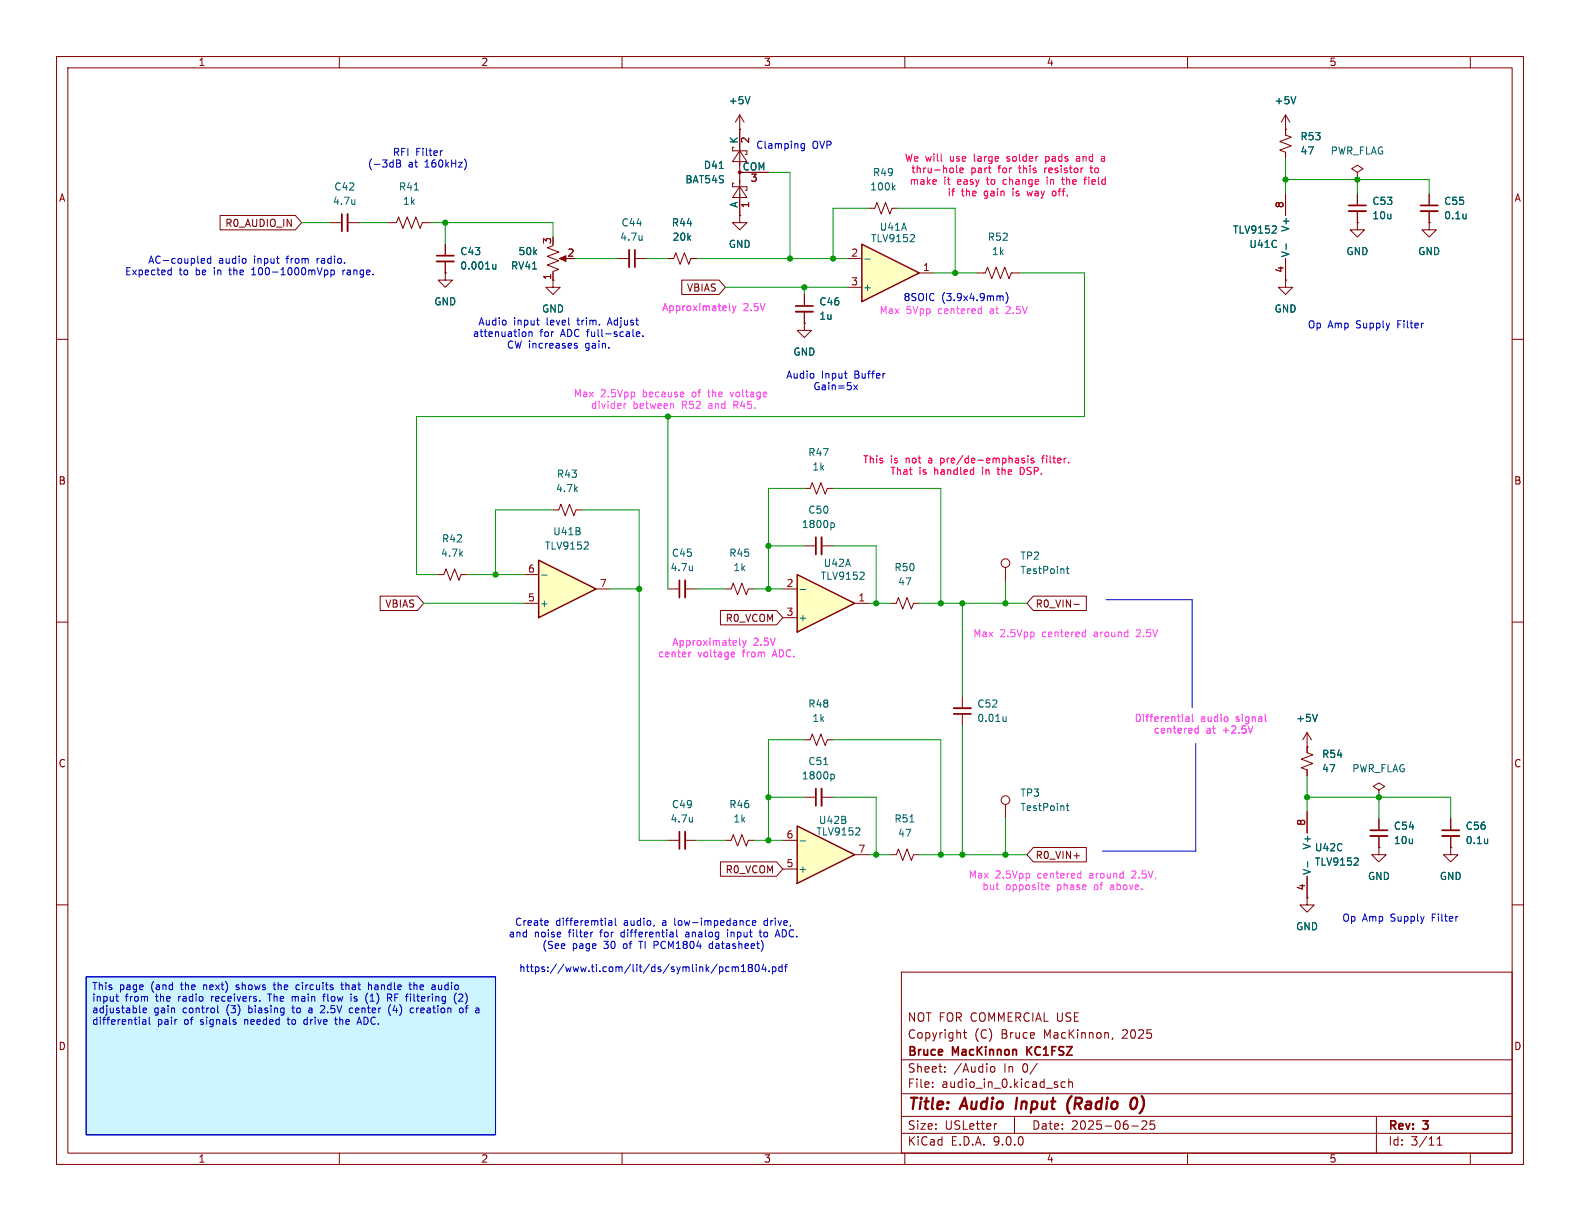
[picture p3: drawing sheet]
<svg xmlns="http://www.w3.org/2000/svg" width="279mm" height="216mm" viewBox="0 0 279 216" stroke-linecap="round" stroke-linejoin="round" font-family="sans-serif">
<g fill="none" stroke="#840000" stroke-width=".18">
<path d="M10 10h259.4v195.9h-259.4zM12 12h255.4v191.9h-255.4zM60 10v2M110 10v2M160 10v2M210 10v2M260 10v2M10 60h2M267.4 60h2M10 110h2M267.4 110h2M10 160h2"/>
<path d="M159.4 171.9h108v32h-108zM267.4 160h2M159.4 197.4h108M159.4 193.4h108M159.4 187.4h108M164.9 192.1v.2M164.9 191.4v.1M167.1 189.4v.2M167.1 188.7v.1M170.4 182.6h.5M170.6 182.1v1.3l.3 .2M175.1 188.9l.3-.3 .4 .1 .1 .2v.4l-.1 .2-.4 .1-.3-.3"/>
<path d="M176.3 198.7l-.3 .1M179.4 197.4v3M188.4 191.4l-.5-.1-.3 .3v.4l.2 .2h.6M189 191.4l.2-.1 .4 .1v.9M189 190.8v1.5M196.8 183.5l-.2 .3M200.1 199.1h1.2M202.7 198.3v.5l-.8 .9h.9M203.4 198.2v.7l.2-.1h.5l.1 .6-.3 .3-.5-.2M243.4 197.4v6.5M60 203.9v2M110 203.9v2"/>
<path d="M159.4 200.4h108M160 203.9v2M210 203.9v2M254.1 202.5h.9M254.1 201.4l.5-.4v1.5M260 203.9v2"/>
</g>
<path d="M179.9 194.1l-.3 2M189.5 193.8a2.35 2.35 0 0 0-.4 3.1M199.9 194.9a.77 .77 0 0 1 .8-.8 1.25 1.25 0 0 1-.2 2l-.5-.2M201.8 196.5l-.3 .4" fill="none" stroke="#840000" stroke-width=".4"/>
<path d="M181.6 185.1v1.5M182.5 185.1l-.9 .8" fill="none" stroke="#840000" stroke-width=".3"/>
<path d="M15.2 172.7h72.4v28h-72.4z" fill="#cdf5ff"/>
<g fill="none" stroke="#840000" stroke-width=".18">
<path d="M129.8 32.4h-.3v.6h2.6v.7h-.3M129.8 26h-.3v.7h2.6v.6h-.3M130.8 33l1.3 1.9h-2.6zM130.8 26.7l1.3 1.9h-2.6zM130.8 22.9v15.2M130.8 30.5h5.1M153.7 36.8h1l.4-1 .7 2 .8-2 .8 2 .3-1h1M227.3 20.3v3.6l1 .4-2 .7 2 .8-2 .7 1 .4v1M227.3 22.9h.1M227.3 20.3l-.7 1.3M227.3 20.3l.8 1.3M142.2 52.1v2"/>
<path d="M142.2 55.1v2.1M142.2 96.5h2.1M145.3 96.5h2M118.1 104.1h2M121.2 104.1h2M128.3 104.1h1l.4-1 .7 2.1 .8-2.1 .8 2.1 .3-1.1h1M157.5 106.7h1l.4-1 .7 2 .8-2 .8 2 .3-1h1.1M170.2 123.2v2M170.2 126.2v2.1M243.8 139.7l1.1-.6-1.1-.7-1 .7 1 .6v1.3M231.1 158.8v1.2h1.3l-1.3 1.3-1.2-1.3h1.2M231.1 158.8h.1"/>
<path d="M243.8 141h.1M256.5 149.9v1.2h1.3l-1.3 1.3-1.2-1.3h1.2M256.5 149.9h.1"/>
</g>
<path d="M229.1 17.1l-.4 1.3M127.2 29.8h.7M157.9 33.1l.4 .5M158.3 32.8l-.5 .4M147.1 92.4l.3 .1 .1 .2v.5l-.4 .1M122.4 100.1v.8M122.4 100.8h.1M177.9 126.7v.9M177.9 127.5l-.4 .1" fill="none" stroke="#006464" stroke-width=".18"/>
<path d="M140.7 54.1h3.1M144.3 95v3M120.1 102.6v3.1M168.7 126.2h3" fill="none" stroke="#840000" stroke-width=".3"/>
<path d="M140.7 55.1h3.1M145.3 95v3M121.2 102.6v3.1M168.7 125.2h3" fill="none" stroke="#840000" stroke-width=".33"/>
<circle cx="130.8" cy="30.5" r=".25" fill="#840000" stroke="#840000" stroke-width=".18"/>
<path d="M141 146.1l10.1 5-10.1 5.1z" fill="#ffffc2"/>
<path d="M141 146.1l10.1 5-10.1 5.1z" fill="none" stroke="#840000" stroke-width=".25"/>
<g fill="none" stroke="#840000" stroke-width=".18">
<path d="M142.2 57.2v1.2h1.3l-1.3 1.3-1.2-1.3h1.2M142.2 57.2h.1M172.7 48.3h1.5l.4-1.1 .8 2.1 .7-2.1 .8 2.1 .8-2.1 .7 2.1 .4-1h1.5M142.2 86.4h1.1l.3-1.1 .8 2.1 .8-2.1 .7 2.1 .4-1h1M177.8 100.3v2.6M138.4 153.7h2.6M138.4 148.6h2.6M151.1 151.1h2.6M243.8 144.8v2M243.8 147.8v2.1"/>
<circle cx="177.8" cy="99.6" r=".76"/>
</g>
<path d="M188.6 100.6h.4M188.7 100.1v1.1l.3 .2M141.5 148.7h1M151.9 146.4l.2 .2-.1 .3-.7 .7h.8" fill="none" stroke="#006464" stroke-width=".18"/>
<path d="M242.3 146.8h3.1" fill="none" stroke="#840000" stroke-width=".3"/>
<path d="M242.3 147.8h3.1" fill="none" stroke="#840000" stroke-width=".33"/>
<path d="M141 101.6l10.1 5.1-10.1 5.1z" fill="#ffffc2"/>
<path d="M141 101.6l10.1 5.1-10.1 5.1z" fill="none" stroke="#840000" stroke-width=".25"/>
<g fill="none" stroke="#840000" stroke-width=".18">
<path d="M130.8 22.9h.1M130.8 38.1v1.3h1.3l-1.3 1.2-1.3-1.2h1.3M130.8 38.1h.1M130.8 20.3l-.8 1.3M130.8 20.3l.8 1.3M130.8 20.3v2.6M240 39.4v1.2h1.3l-1.3 1.3-1.2-1.3h1.2M240 39.4h.1M118.1 45.7h1l.4-1 .8 2 .7-2 .8 2 .4-1h1M77.5 101.6h1l.4-1 .7 2 .8-2 .8 2 .3-1h1M138.4 109.2h2.6M138.4 104.1h2.6"/>
<path d="M151.1 106.7h2.6M142.2 130.8h1.1l.3-1 .8 2 .8-2 .7 2 .4-1h1M118.1 148.6h2M121.2 148.6h2M128.3 148.6h1l.4-1 .7 2 .8-2 .8 2 .3-1h1M142.2 141h2.1M145.3 141h2M157.5 151.1h1l.4-1 .7 2 .8-2 .8 2 .3-1h1.1M231.1 143.5v3.8M231.1 154.9v3.9M243.8 149.9v1.2h1.3l-1.3 1.3-1.2-1.3h1.2M243.8 149.9h.1"/>
<path d="M256.5 144.8v2M256.5 147.8v2.1"/>
</g>
<path d="M132.6 17.1l-.4 1.3M141.5 104.2h1M152.7 101.2l.1 .2v.3l-.8 .7h.8M145.7 135.2h.7M147.1 136.9l.3 .1 .1 .1v.5l-.4 .1M122.4 144.5v.9M122.4 145.2v.1M160.9 145.4h.7M231.2 152.4v.9M240.1 151.8l.1 .2-.1 .3-.7 .7h.8M263.1 148.3v.9M263.1 149.1h-.1" fill="none" stroke="#006464" stroke-width=".18"/>
<path d="M144.3 139.4v3.1M120.1 147.1v3M255 146.8h3.1" fill="none" stroke="#840000" stroke-width=".3"/>
<path d="M145.3 139.4v3.1M121.2 147.1v3M255 147.8h3.1" fill="none" stroke="#840000" stroke-width=".33"/>
<path d="M95.2 99.1l10.2 5-10.2 5.1z" fill="#ffffc2"/>
<path d="M95.2 99.1l10.2 5-10.2 5.1z" fill="none" stroke="#840000" stroke-width=".25"/>
<g fill="none" stroke="#840000" stroke-width=".18">
<path d="M92.7 106.7h2.5M92.7 101.6h2.5M105.4 104.1h2.5M177.8 142.2v2.6"/>
<circle cx="177.8" cy="141.5" r=".76"/>
</g>
<path d="M103.9 95.9l.1 .2v.3l-.7 .7h.7M95.8 101.7h.9M188.6 142.5h.4M188.7 142.1v1l.3 .2" fill="none" stroke="#006464" stroke-width=".18"/>
<path d="M152.4 43.2l10.2 5.1-10.2 5z" fill="#ffffc2"/>
<path d="M152.4 43.2l10.2 5.1-10.2 5z" fill="none" stroke="#840000" stroke-width=".25"/>
<g fill="none" stroke="#840000" stroke-width=".18">
<path d="M38.9 38.1h13.3l1.1 1.3-1.1 1.2h-13.3zM58.4 39.4h2.1M61.5 39.4h2M68.6 39.4h1.5l.4-1 .7 2 .8-2 .8 2 .7-2 .8 2 .4-1h1.5M130.8 38.1h.1M130.8 22.9h.1M130.8 22.9v3.8M130.8 34.3v3.8M130.8 30.5h5.1M227.3 22.9h.1M227.3 22.9v1M227.3 26.9v1"/>
<path d="M227.3 34.3v3.8M240 30.5l1-.7-1-.6-1 .6 1 .7v1.3M240 31.8h.1M240 39.4h.1M240 34.3v2M240 37.3v2.1M252.7 39.4v1.2h1.3l-1.3 1.3-1.2-1.3h1.2M252.7 39.4h.1M252.7 34.3v2M252.7 37.3v2.1M78.7 48.3v1.2h1.3l-1.3 1.3-1.2-1.3h1.2M78.7 48.3h.1"/>
<path d="M78.7 43.2v2M78.7 46.2v2.1M97.8 43.4l-1 .4 2 .8-2 .7 2 .8-2 .8 2 .7-1 .4v2.8h1.3l-1.3 1.3-1.3-1.3h1.3M99.3 45.7h1M109.2 45.7h2.1M112.3 45.7h2M118.1 45.7h1M120.6 49.5h6.6l1.1 1.3-1.1 1.3h-6.6zM122.2 45.7h1M142.2 57.2h.1M142.2 52.1v2M142.2 55.1v2.1"/>
<path d="M149.9 50.8h2.5M149.9 45.7h2.5M162.6 48.3h2.5M227.3 49.5v1.3h1.3l-1.3 1.3-1.2-1.3h1.2M227.3 49.5h.1M227.3 45.7v3.8M97.8 90.2h1l.4-1 .7 2 .8-2 .8 2 .4-1h1M67.2 105.4h6.6l1.1 1.3-1.1 1.3h-6.6zM127.4 107.9h9.9l1.1 1.3-1.1 1.3h-9.9zM182.7 105.4h9.4v2.6h-9.4l-1.1-1.3zM189.9 106.9h1M231.1 129.5v3.6l1.1 .4-2.1 .7 2.1 .8-2.1 .8 1 .3v1.1"/>
<path d="M231.1 132.1h.1M231.1 129.5l-.7 1.3M231.1 129.5l.8 1.3M127.4 152.4h9.9l1.1 1.3-1.1 1.2h-9.9zM182.7 149.9h9.4v2.5h-9.4l-1.1-1.3zM189.9 151.3h1M231.1 158.8h.1M231.1 143.5v3.8M231.1 154.9v3.9M243.8 149.9h.1M243.8 144.8v2M243.8 147.8v2.1"/>
<path d="M256.5 149.9h.1M256.5 144.8v2M256.5 147.8v2.1"/>
</g>
<g fill="none" stroke="#006464" stroke-width=".18">
<path d="M132.6 17.1l-.4 1.3M229.1 17.1l-.4 1.3M62.8 35.3v.8M62.8 36l-.1 .1M73.3 33.6h.7M127.2 29.8h.7M259.3 37.8v.9M259.3 38.6h-.1M87.7 46.7v.9M87.7 47.5l-.2 .1-.3-.1M113.5 41.6v.9M113.5 42.4h.1"/>
<path d="M152.9 45.8h1M161.6 41.5l.1 .2-.1 .3-.7 .7h.8M225.6 40l.1 .2-.1 .3-.7 .7h.8M227.4 43.1v1M233 126.3l-.5 1.3M231.2 152.4v.9M240.1 151.8l.1 .2-.1 .3-.7 .7h.8M263.1 148.3v.9M263.1 149.1h-.1"/>
</g>
<path d="M60.5 37.8v3.1M238.5 36.3h3.1M251.2 36.3h3.1M77.2 45.2h3.1M112.3 44.2v3" fill="none" stroke="#840000" stroke-width=".3"/>
<path d="M61.5 37.8v3.1M238.5 37.3h3.1M251.2 37.3h3.1M77.2 46.2h3.1M111.3 44.2v3" fill="none" stroke="#840000" stroke-width=".33"/>
<path d="M98.9 45.7l1.2-.5v1z" fill="#840000" stroke="#840000" stroke-width=".18"/>
<g fill="none" stroke="#0000c2" stroke-width=".18">
<path d="M70.1 28.3v1.2l.7-.1 .1-.3-.3-.2M70.1 28.9h.5M70.7 28.4l.1 .2-.2 .3M78.2 26.7h-.2M82.3 28.3l.2 .6-.2 .9M142.2 25.4v1l-.2 .3-.3-.1M142.2 25.5l-.3-.1-.3 .2 .2 .6h.4M29.8 48.5h.5M30.3 47.3v1.3M35.8 45.7l.3 .1 .1 .2-.6 .1M36.1 46.5l-.3 .1M37.3 45.8l-.4-.1-.2 .2 .1 .6h.5"/>
<path d="M37.3 45.3v1.3M44.5 48.6h.7M44.6 47.6l-.1 .1M57.7 47.7l.3 .3v.4l-.3 .2M58.5 47.8l.4-.1 .2 .3-.1 .5h-.5M58.5 47.7v1.3M60.6 47.7v.9M61 47.7l-.4 .3M92.9 58.7l.1 .6-.2 .2M93.5 58.7v.8M93.6 58.7l-.1 .1M94 58.7l.1 .8"/>
<path d="M94.9 56.6h.5M95.1 57.4l.3 .1M112 59.5h.1M112.6 58.7v.8h.5M113.1 58.7v.3l-.6 .1M113.7 59.4v.1M176.9 52.4h.4l.1 .8M177.9 51.7a1.46 1.46 0 0 1 0 1.9M101.6 61l.5 .3-.2 .3-.3-.1M102 60.8l-.3-.1-.1 .2M149.3 66h.5M149.7 66.9h.1"/>
<path d="M151 68.1l.6 .8M151.6 68.1l-.6 .8M195.6 106h15.2v19.1M211.5 131.4v19.1h-16.6M15.2 172.7h72.4v28h-72.4zM20.5 176.2h.4M20.6 175.8v1.1l.3 .1M24.8 179l.1 .1M25.3 178.7l.6-.2-.1-.2-.3-.1-.2 .2 .1 .6h.4M26.4 179.9v1l.2 .2M38.5 177.8v1.1l.2 .2M41.8 174.9l.1 .1"/>
<path d="M41.9 174.1l-.1 .2 .1 .3M45.9 176.9v.1M47.3 175.8h.7M48.3 174.1h.5M48.5 173.7v1.1l.3 .2M50.9 179.9l.1 1.2M51.6 178.2h.5M51.8 177.8l.1 1.2M52 176.2l-.3 .1M52.9 174.2l-.3-.1-.3 .3 .2 .5h.4M55 178.2l-.4 .1M55.1 178.6h-.3l-.2 .2v.2l.5 .1"/>
<path d="M56.8 177.9h.5M57.1 176.2h.4M57.2 176v1M57.4 178.4l-.8 .7h.8M59.4 179.9v1l.3 .2M60.3 174.1h.4M60.4 173.7v1.1l.3 .2M61.9 179h.5M61.9 178.3h.5M62.1 176.2v.8M62.6 177h.4M62.8 176.2l-.2 .2 .2 .2"/>
<path d="M65.2 174.3l.1-.2 .3 .1 .1 .8M65.5 177h.7M65.7 176l-.2 .1M68.8 176.4l.5 .6M69.1 177.6a1.46 1.46 0 0 0 0 2M69.3 176l-.2 .4h-.6M69.8 177.8l-.3 .9h.8M72.3 174.1h.5M72.5 173.7v1.1l.3 .2M73.1 179l-.3 .1M73.2 173.7v1.3M73.6 174.1l-.4 .2"/>
<path d="M77.6 174.1v.7l.1 .2M80.5 176a1.48 1.48 0 0 0 .2 1.5M81.3 178.4l.2-.2 .3 .2 .1 .4-.1 .2-.3 .1-.2-.1zM81.8 176v.3l-.7 .7h.7M82.5 178v1.1M96.8 162.8l.1 .3-.6 .1M96.9 163.6h-.1M104.8 164.8l-.2 .1M107.6 162.8h.5l.1 .8M108.2 163.1h-.4l-.2 .2 .2 .3h.4M108.8 162.4v1l.2 .2M118.9 164.8l.1 .2v.7"/>
<path d="M119 165.6l-.4 .1M119 165.1l-.4 .1M119.7 164.4v1.1l.1 .2M121.4 165.2l-.2 .2 .2 .3M125.5 166.9l-.1 .6 .1 .2h.4M128.7 164.8v.9M128.9 171h-.3l-.3 .2 .2 .5h.4M129.5 171.1l.3-.1 .2 .1M129.5 171v.8M130 171.1l.2-.1h.3l.1 .8M130 171.1v.7M131.1 171.8h.7"/>
<path d="M131.1 170.9l.4-.4v1.3M132.1 162.8h.5M132.1 163.6h.5M132.6 171.1l-.3-.3 .3-.3h.2l.2 .3-.2 .3M132.6 171.1l-.3 .2 .1 .4 .2 .1 .3-.1 .1-.1v-.3l-.2-.2M132.6 171.1h.2M133 163.2l.7-.1-.1-.3h-.4l-.2 .2 .1 .6h.5M133.7 170.7l.1-.2a.68 .68 0 0 1 .5 .7 .68 .68 0 0 1-.5 .6l-.1-.1-.2-.4zM134.2 164.8h.5M134.4 164.4v1.1l.3 .2M135 170.5l-.3 .9h.8M135.2 162.8l-.1 .2 .1 .6"/>
<path d="M135.3 171v.8M136 171.7v.1M136.6 171h.4l.2 .2-.1 .5h-.5M136.6 171v1.2M137.1 165.7l.4-1.3 .4 1.3M137.2 165.3h.6M138.3 171h-.4l-.2 .2 .1 .5h.5M138.3 170.5v1.3M138.7 171h.5M139.2 170.5l-.3 .2v1.1M25.2 180.3h.5l.1 .8M25.8 180.6h-.4l-.2 .2 .2 .3h.4"/>
<path d="M50.8 180.3h.4M54.2 180.3h-.4l-.1 .2 .1 .5 .4 .1M59.2 180.3h.5M63.1 181.1l.4-1.2 .4 1.2M63.2 180.8h.6"/>
</g>
<g fill="none" stroke="#009600" stroke-width=".18">
<path d="M53.3 39.4h5.1M63.5 39.4h5.1M76.2 39.4h21.6v2.5M78.7 39.4v3.8M135.9 30.5h3.8v15.2M153.7 36.8h-6.4v8.9M158.7 36.8h10.2v11.5M227.3 27.9v6.4M227.3 31.8h25.4v2.5M240 31.8v2.5M101.6 45.7h7.6M114.3 45.7h3.8"/>
<path d="M123.2 45.7h26.7M128.3 50.8h21.6M142.2 50.8v1.3M165.1 48.3h7.6M180.3 48.3h11.5v25.4h-118.1v27.9h3.8M118.1 73.7v30.4M97.8 90.2h-10.2v11.4M102.9 90.2h10.1v58.4h5.1M135.9 96.5h6.3M142.2 86.4h-6.3v17.7M147.3 96.5h7.6v10.2M147.3 86.4h19.1v20.3"/>
<path d="M74.9 106.7h17.8M82.5 101.6h10.2M107.9 104.1h5.1M123.2 104.1h5.1M133.3 104.1h5.1M153.7 106.7h3.8M162.6 106.7h19M170.2 106.7v16.5M177.8 102.9v3.8M142.2 130.8h-6.3v17.8M147.3 130.8h19.1v20.3M170.2 128.3v22.8"/>
<path d="M231.1 137.2v6.3M123.2 148.6h5.1M133.3 148.6h5.1M135.9 141h6.3M147.3 141h7.6v10.1M153.7 151.1h3.8M162.6 151.1h19M177.8 144.8v6.3M231.1 141h25.4v3.8M243.8 141v3.8"/>
</g>
<g fill="none" stroke="#fe45ff" stroke-width=".18">
<path d="M173.2 54.6l.4 .1M173.6 54.2v1.2M173.6 55.4h-.4M110.4 71.4v.8M110.5 71.4l-.1 .2M119.1 71.4v.8M129.1 69.3l.3 .9M191.6 111.8h.3M191.9 111.3v1.3M191.9 112.5l-.3 .1M185 157.2h.5M185 156.5h.3l.2 .3-.6 .1"/>
<path d="M190.8 154.4l.3 .1M191.1 154v1.3M191.1 155.2l-.3 .1"/>
</g>
<path d="M209.7 126.8h.5l.1 .8M210.3 127l-.5 .1-.2 .2 .2 .3 .5-.1M210.9 126.3v1.1l.1 .2M211.3 129.4l.2 .2h.4M211.9 128.4v1.2M211.9 128.8h-.4l-.2 .2M221.6 128.4l-.5 1.2M223.7 127.4l.2 .2" fill="none" stroke="#ff07fd" stroke-width=".18"/>
<path d="M121.8 115.3v.9M121.9 115.4l-.1 .2M129.9 116.1l-.4 .1M129.9 115.4v.2l-.6 .1M130.8 112.8v1.1l.2 .2M131.3 113.3l.3 .8M131.6 114.1l-.3 .4M131.9 113.3l-.3 .8" fill="none" stroke="#ff0cd7" stroke-width=".18"/>
<path d="M129 53.7v1.1l.2 .1M129.5 54.1l.3 .8M129.8 54.9l-.3 .5M130.1 54.1l-.3 .8" fill="none" stroke="#ff0ee5" stroke-width=".18"/>
<g fill="none" stroke="#ff0907" stroke-width=".18">
<path d="M166.5 28.4l.1 .1M168.5 29.8v.6M169.1 29.3v1.1l.2 .1M169.8 30.1l.6-.1-.1-.2-.4-.1-.1 .2v.6h.5M184.9 27.7v1.2M184.9 28.4l.2 .1M185.1 27.7h-.2M185.2 31.7v.9M186.2 33.9l-.1 .1 .1 .6M187.7 31.7h.5M187.9 31.3v1.1l.3 .2M190.7 27.7h-.3"/>
<path d="M190.8 28h-.3l-.2 .2 .1 .2 .4 .1M191.6 31.7h.5M192.1 31.3l-.3 .2v1.1M192.7 29.7h.5M192.9 29.3l.1 1.2M194.8 27.7h.5v.8M195.3 28h-.4l-.2 .2 .2 .3 .4-.1"/>
</g>
<path d="M172.2 82.6v1.3M172.2 83.8l-.1 .1M180.7 82.6h-.3v1.3h.3M181.2 81.1l-.3-.1-.2 .2v.2l.5 .1v.3h-.5M181.8 80.6v.1M181.8 81v.9M182.8 81.1l-.3-.1-.2 .2 .1 .2 .4 .1v.3h-.5M184.2 81h.5M184.4 80.6v1.3" fill="none" stroke="#ff0402" stroke-width=".18"/>
<g fill="#009600" stroke="#009600" stroke-width=".18">
<circle cx="154.9" cy="151.1" r=".46"/>
<circle cx="135.9" cy="148.6" r=".46"/>
<circle cx="135.9" cy="104.1" r=".46"/>
<circle cx="154.9" cy="106.7" r=".46"/>
<circle cx="113" cy="104.1" r=".46"/>
<circle cx="135.9" cy="141" r=".46"/>
<circle cx="177.8" cy="106.7" r=".46"/>
<circle cx="170.2" cy="106.7" r=".46"/>
<circle cx="166.4" cy="151.1" r=".46"/>
<circle cx="170.2" cy="151.1" r=".46"/>
<circle cx="177.8" cy="151.1" r=".46"/>
<circle cx="118.1" cy="73.7" r=".46"/>
<circle cx="135.9" cy="96.5" r=".46"/>
<circle cx="139.7" cy="45.7" r=".46"/>
<circle cx="142.2" cy="50.8" r=".46"/>
<circle cx="147.3" cy="45.7" r=".46"/>
<circle cx="168.9" cy="48.3" r=".46"/>
<circle cx="166.4" cy="106.7" r=".46"/>
<circle cx="240" cy="31.8" r=".46"/>
<circle cx="227.3" cy="31.8" r=".46"/>
<circle cx="78.7" cy="39.4" r=".46"/>
<circle cx="87.6" cy="101.6" r=".46"/>
<circle cx="231.1" cy="141" r=".46"/>
<circle cx="243.8" cy="141" r=".46"/>
</g>
<g font-size="2.8" fill="#840000">
<text x="160.4" y="196.8">Title:</text>
<text x="170.1" y="196.8">Audio</text>
<text x="180.5" y="196.8">Input</text>
<text x="190.3" y="196.8">(Radio</text>
<text x="202.4" y="196.8">0)</text>
</g>
<g font-size="2.1" fill="#840000">
<text x="160.4" y="183.9">Copyright</text>
<text x="160.4" y="180.9">NOT FOR COMMERCIAL USE</text>
<text x="172.3" y="183.9">(C)</text>
<text x="177.1" y="183.9">Bruce</text>
<text x="184.7" y="183.9">MacKinnon,</text>
<text x="198.7" y="183.9">2025</text>
<text x="160.4" y="189.9">Sheet:</text>
<text x="160.4" y="187.1">Bruce</text>
<text x="168.5" y="187.1">MacKinnon</text>
<text x="168.6" y="189.9">/Audio</text>
<text x="177.6" y="189.9">In</text>
<text x="180.9" y="189.9">0/</text>
<text x="182.2" y="187.1">KC1FSZ</text>
<text x="160.4" y="192.6">File:</text>
<text x="166.5" y="192.6">audio_in_0.kicad_sch</text>
<text x="160.4" y="202.8">KiCad</text>
<text x="160.4" y="200">Size:</text>
<text x="167.1" y="200">USLetter</text>
<text x="168.1" y="202.8">E.D.A.</text>
<text x="175.7" y="202.8">9.0.0</text>
<text x="182.4" y="200">Date:</text>
<text x="189.4" y="200">2025-06-25</text>
<text x="245.4" y="200.2">Rev:</text>
<text x="245.4" y="202.8">Id:</text>
<text x="249.5" y="202.8">3/11</text>
<text x="251.8" y="200.2">3</text>
</g>
<g font-size="1.8" fill="#840000">
<text x="35" y="11.9">1</text>
<text x="85" y="11.9">2</text>
<text x="135" y="11.9">3</text>
<text x="185" y="11.9">4</text>
<text x="235" y="11.9">5</text>
<text x="10.3" y="35.9">A</text>
<text x="267.7" y="35.9">A</text>
<text x="39.7" y="40.3">R0_AUDIO_IN</text>
<text x="121.4" y="51.8">VBIAS</text>
<text x="10.3" y="85.9">B</text>
<text x="267.7" y="85.9">B</text>
<text x="68" y="107.6">VBIAS</text>
<text x="183" y="107.6">R0_VIN-</text>
<text x="128.2" y="110.2">R0_VCOM</text>
<text x="10.3" y="135.9">C</text>
<text x="267.7" y="135.9">C</text>
<text x="128.2" y="154.6">R0_VCOM</text>
<text x="183" y="152.1">R0_VIN+</text>
<text x="10.3" y="185.9">D</text>
<text x="267.7" y="185.9">D</text>
<text x="35" y="205.8">1</text>
<text x="85" y="205.8">2</text>
<text x="135" y="205.8">3</text>
<text x="185" y="205.8">4</text>
<text x="235" y="205.8">5</text>
</g>
<g font-size="1.8" fill="#006464">
<text x="128.8" y="18.6">+5V</text>
<text x="225.3" y="18.6">+5V</text>
<text x="130.6" y="25.5" transform="rotate(-90 130.6 25.5)">K</text>
<text x="229.9" y="25">R53</text>
<text x="229.9" y="27.5">47</text>
<text x="235.2" y="27.5">PWR_FLAG</text>
<text x="59" y="33.9">C42</text>
<text x="70.4" y="33.9">R41</text>
<text x="121.1" y="32.6">BAT54S</text>
<text x="124.4" y="30.1">D41</text>
<text x="131.2" y="30.2">COM</text>
<text x="153.8" y="33.9">100k</text>
<text x="154.3" y="31.3">R49</text>
<text x="58.8" y="36.4">4.7u</text>
<text x="71.2" y="36.4">1k</text>
<text x="109.8" y="40.2">C44</text>
<text x="118.7" y="40.2">R44</text>
<text x="130.6" y="36.8" transform="rotate(-90 130.6 36.8)">A</text>
<text x="155.5" y="41">U41A</text>
<text x="217.9" y="41.5">TLV9152</text>
<text x="228.2" y="41.1" transform="rotate(-90 228.2 41.1)">V+</text>
<text x="242.6" y="36.4">C53</text>
<text x="242.6" y="39">10u</text>
<text x="255.3" y="36.4">C55</text>
<text x="255.3" y="39">0.1u</text>
<text x="81.3" y="45.3">C43</text>
<text x="81.3" y="47.9">0.001u</text>
<text x="90.3" y="47.9">RV41</text>
<text x="91.6" y="45.3">50k</text>
<text x="109.6" y="42.8">4.7u</text>
<text x="118.8" y="42.8">20k</text>
<text x="128.8" y="44">GND</text>
<text x="153.9" y="43">TLV9152</text>
<text x="174.6" y="42.8">R52</text>
<text x="175.3" y="45.3">1k</text>
<text x="220.8" y="44">U41C</text>
<text x="228.2" y="45.6" transform="rotate(-90 228.2 45.6)">V-</text>
<text x="238" y="45.3">GND</text>
<text x="250.7" y="45.3">GND</text>
<text x="152.5" y="51.7">+</text>
<text x="76.7" y="54.2">GND</text>
<text x="95.8" y="55.5">GND</text>
<text x="144.8" y="56.7">1u</text>
<text x="144.8" y="54.2">C46</text>
<text x="225.3" y="55.5">GND</text>
<text x="140.2" y="63.1">GND</text>
<text x="142.8" y="80.9">R47</text>
<text x="143.6" y="83.4">1k</text>
<text x="98.2" y="87.2">4.7k</text>
<text x="98.4" y="84.7">R43</text>
<text x="97.7" y="94.8">U41B</text>
<text x="141.7" y="93.6">1800p</text>
<text x="142.8" y="91">C50</text>
<text x="77.9" y="98.7">4.7k</text>
<text x="78.1" y="96.1">R42</text>
<text x="96.3" y="97.4">TLV9152</text>
<text x="118.5" y="101.2">4.7u</text>
<text x="118.7" y="98.7">C45</text>
<text x="128.9" y="98.7">R45</text>
<text x="129.6" y="101.2">1k</text>
<text x="145.6" y="100.4">U42A</text>
<text x="158.1" y="101.2">R50</text>
<text x="180.3" y="99.2">TP2</text>
<text x="180.3" y="101.7">TestPoint</text>
<text x="95.4" y="107.5">+</text>
<text x="145" y="102.7">TLV9152</text>
<text x="158.7" y="103.7">47</text>
<text x="141.1" y="110.1">+</text>
<text x="142.8" y="125.3">R48</text>
<text x="172.7" y="125.3">C52</text>
<text x="143.6" y="127.9">1k</text>
<text x="172.7" y="127.9">0.01u</text>
<text x="229.1" y="127.9">+5V</text>
<text x="142.8" y="135.5">C51</text>
<text x="233.7" y="134.2">R54</text>
<text x="233.7" y="136.8">47</text>
<text x="239" y="136.8">PWR_FLAG</text>
<text x="118.7" y="143.1">C49</text>
<text x="128.9" y="143.1">R46</text>
<text x="141.7" y="138">1800p</text>
<text x="180.3" y="141.1">TP3</text>
<text x="180.3" y="143.6">TestPoint</text>
<text x="118.5" y="145.6">4.7u</text>
<text x="129.6" y="145.6">1k</text>
<text x="144.3" y="147.9">TLV9152</text>
<text x="144.7" y="145.9">U42B</text>
<text x="158.1" y="145.6">R51</text>
<text x="158.7" y="148.2">47</text>
<text x="246.4" y="146.9">C54</text>
<text x="246.4" y="149.5">10u</text>
<text x="259.1" y="146.9">C56</text>
<text x="259.1" y="149.5">0.1u</text>
<text x="141.1" y="154.5">+</text>
<text x="232" y="154.8" transform="rotate(-90 232 154.8)">V-</text>
<text x="232" y="150.3" transform="rotate(-90 232 150.3)">V+</text>
<text x="232.4" y="150.7">U42C</text>
<text x="232.4" y="153.3">TLV9152</text>
<text x="241.8" y="155.8">GND</text>
<text x="254.5" y="155.8">GND</text>
<text x="229.1" y="164.7">GND</text>
</g>
<g font-size="1.8" fill="#0000c2">
<text x="65" y="29.8">(-3dB</text>
<text x="69.4" y="27.8">RFI</text>
<text x="72.2" y="29.8">at</text>
<text x="73.5" y="27.8">Filter</text>
<text x="75.2" y="29.8">160kHz)</text>
<text x="133.6" y="26.5">Clamping</text>
<text x="143.6" y="26.5">OVP</text>
<text x="26.1" y="46.8">AC-coupled</text>
<text x="38.6" y="46.8">audio</text>
<text x="45" y="46.8">input</text>
<text x="51" y="46.8">from</text>
<text x="56.5" y="46.8">radio.</text>
<text x="22" y="48.9">Expected</text>
<text x="31.7" y="48.9">to</text>
<text x="34.7" y="48.9">be</text>
<text x="38.1" y="48.9">in</text>
<text x="41" y="48.9">the</text>
<text x="45.2" y="48.9">100-1000mVpp</text>
<text x="61.5" y="48.9">range.</text>
<text x="159.7" y="53.4">8SOIC</text>
<text x="166.5" y="53.4">(3.9x4.9mm)</text>
<text x="83.5" y="59.8">attenuation</text>
<text x="84.5" y="57.8">Audio</text>
<text x="90.8" y="57.8">input</text>
<text x="95.5" y="59.8">for</text>
<text x="96.8" y="57.8">level</text>
<text x="99.3" y="59.8">ADC full-scale.</text>
<text x="102.4" y="57.8">trim.</text>
<text x="108" y="57.8">Adjust</text>
<text x="231.2" y="58.3">Op</text>
<text x="234.8" y="58.3">Amp</text>
<text x="239.9" y="58.3">Supply</text>
<text x="247.4" y="58.3">Filter</text>
<text x="89.5" y="61.8">CW increases</text>
<text x="103.6" y="61.8">gain.</text>
<text x="138.9" y="67.2">Audio</text>
<text x="143.7" y="69.2">Gain=5x</text>
<text x="145.2" y="67.2">Input</text>
<text x="151.2" y="67.2">Buffer</text>
<text x="89.9" y="166">and</text>
<text x="91" y="163.9">Create</text>
<text x="94.5" y="166">noise</text>
<text x="95.8" y="168">(See</text>
<text x="98.3" y="163.9">differemtial</text>
<text x="100.7" y="166">filter</text>
<text x="101.2" y="168">page</text>
<text x="106.4" y="166">for</text>
<text x="106.9" y="168">30</text>
<text x="110.3" y="166">differential</text>
<text x="110.4" y="163.9">audio,</text>
<text x="110.5" y="168">of</text>
<text x="113.5" y="168">TI PCM1804</text>
<text x="117.4" y="163.9">a</text>
<text x="119.7" y="163.9">low-impedance</text>
<text x="121.9" y="166">analog</text>
<text x="126.3" y="168">datasheet)</text>
<text x="129.5" y="166">input</text>
<text x="135.4" y="166">to</text>
<text x="135.8" y="163.9">drive,</text>
<text x="138.5" y="166">ADC.</text>
<text x="237.3" y="163.2">Op</text>
<text x="240.9" y="163.2">Amp</text>
<text x="246" y="163.2">Supply</text>
<text x="253.5" y="163.2">Filter</text>
<text x="91.7" y="172.1">https://www.ti.com/lit/ds/symlink/pcm1804.pdf</text>
<text x="16.2" y="175.4">This</text>
<text x="16.2" y="177.4">input</text>
<text x="16.2" y="179.5">adjustable</text>
<text x="21.1" y="175.4">page</text>
<text x="22.1" y="177.4">from</text>
<text x="26.8" y="175.4">(and</text>
<text x="27.2" y="179.5">gain</text>
<text x="27.7" y="177.4">the</text>
<text x="31.8" y="177.4">radio</text>
<text x="32.3" y="175.4">the</text>
<text x="32.4" y="179.5">control</text>
<text x="36.4" y="175.4">next)</text>
<text x="37.8" y="177.4">receivers.</text>
<text x="40.3" y="179.5">(3)</text>
<text x="42.4" y="175.4">shows</text>
<text x="44.4" y="179.5">biasing</text>
<text x="48.1" y="177.4">The</text>
<text x="49.3" y="175.4">the</text>
<text x="52.4" y="179.5">to</text>
<text x="52.5" y="177.4">main</text>
<text x="53.4" y="175.4">circuits</text>
<text x="55.5" y="179.5">a</text>
<text x="57.8" y="179.5">2.5V</text>
<text x="58.3" y="177.4">flow</text>
<text x="61.7" y="175.4">that</text>
<text x="63.1" y="179.5">center</text>
<text x="63.3" y="177.4">is</text>
<text x="66.1" y="177.4">(1)</text>
<text x="66.6" y="175.4">handle</text>
<text x="70.2" y="179.5">(4)</text>
<text x="70.2" y="177.4">RF filtering</text>
<text x="74.1" y="175.4">the</text>
<text x="74.2" y="179.5">creation</text>
<text x="78.2" y="175.4">audio</text>
<text x="82.4" y="177.4">(2)</text>
<text x="83.1" y="179.5">of</text>
<text x="16.2" y="181.5">differential</text>
<text x="27.8" y="181.5">pair</text>
<text x="32.7" y="181.5">of</text>
<text x="35.7" y="181.5">signals</text>
<text x="43.7" y="181.5">needed</text>
<text x="51.6" y="181.5">to</text>
<text x="54.6" y="181.5">drive</text>
<text x="60.4" y="181.5">the</text>
<text x="64.5" y="181.5">ADC.</text>
</g>
<g font-size="1.8" fill="#a90000">
<text x="132.8" y="25.5" transform="rotate(-90 132.8 25.5)">2</text>
<text x="132.6" y="32.5">3</text>
<text x="132.8" y="36.9" transform="rotate(-90 132.8 36.9)">1</text>
<text x="227.1" y="36.9" transform="rotate(-90 227.1 36.9)">8</text>
<text x="97.5" y="43.3" transform="rotate(-90 97.5 43.3)">3</text>
<text x="100.3" y="45.5">2</text>
<text x="150.4" y="45.5">2</text>
<text x="97.5" y="49.6" transform="rotate(-90 97.5 49.6)">1</text>
<text x="150.4" y="50.5">3</text>
<text x="163.1" y="48">1</text>
<text x="227.1" y="48.3" transform="rotate(-90 227.1 48.3)">4</text>
<text x="93.3" y="101.3">6</text>
<text x="93.3" y="106.4">5</text>
<text x="106" y="103.9">7</text>
<text x="139" y="103.9">2</text>
<text x="151.7" y="106.4">1</text>
<text x="139" y="109">3</text>
<text x="139" y="148.3">6</text>
<text x="230.9" y="146.1" transform="rotate(-90 230.9 146.1)">8</text>
<text x="139" y="153.4">5</text>
<text x="151.7" y="150.9">7</text>
<text x="230.9" y="157.6" transform="rotate(-90 230.9 157.6)">4</text>
</g>
<g font-size="1.8" fill="#ff0907">
<text x="159.9" y="28.8">We will</text>
<text x="168.1" y="28.8">use</text>
<text x="172.5" y="28.8">large</text>
<text x="178.5" y="28.8">solder</text>
<text x="185.5" y="28.8">pads</text>
<text x="191.2" y="28.8">and</text>
<text x="160.8" y="32.9">make</text>
<text x="161.1" y="30.8">thru-hole</text>
<text x="166.9" y="32.9">it</text>
<text x="167.5" y="34.9">if</text>
<text x="169.4" y="32.9">easy</text>
<text x="170" y="34.9">the</text>
<text x="171.7" y="30.8">part</text>
<text x="174.1" y="34.9">gain</text>
<text x="174.8" y="32.9">to</text>
<text x="176.6" y="30.8">for</text>
<text x="177.8" y="32.9">change</text>
<text x="179.3" y="34.9">is</text>
<text x="180.5" y="30.8">this</text>
<text x="182.1" y="34.9">way</text>
<text x="185.2" y="30.8">resistor</text>
<text x="185.8" y="32.9">in</text>
<text x="186.8" y="34.9">off.</text>
<text x="188.7" y="32.9">the</text>
<text x="192.8" y="32.9">field</text>
<text x="193.5" y="30.8">to</text>
</g>
<g font-size="1.8" fill="#ff0ee5">
<text x="117" y="55.2">Approximately</text>
<text x="131.4" y="55.2">2.5V</text>
</g>
<g font-size="1.8" fill="#fe45ff">
<text x="155.4" y="55.7">Max</text>
<text x="160.2" y="55.7">5Vpp</text>
<text x="166" y="55.7">centered</text>
<text x="175.3" y="55.7">at</text>
<text x="178.4" y="55.7">2.5V</text>
<text x="101.4" y="70.5">Max</text>
<text x="106.2" y="70.5">2.5Vpp</text>
<text x="113.7" y="70.5">because</text>
<text x="122.7" y="70.5">of</text>
<text x="125.7" y="70.5">the</text>
<text x="129.8" y="70.5">voltage</text>
<text x="104.4" y="72.5">divider</text>
<text x="111.9" y="72.5">between</text>
<text x="120.7" y="72.5">R52</text>
<text x="125.6" y="72.5">and</text>
<text x="130.2" y="72.5">R45.</text>
<text x="172" y="112.9">Max</text>
<text x="176.8" y="112.9">2.5Vpp</text>
<text x="184.4" y="112.9">centered</text>
<text x="193.7" y="112.9">around</text>
<text x="201.4" y="112.9">2.5V</text>
<text x="171.2" y="155.5">Max</text>
<text x="176" y="155.5">2.5Vpp</text>
<text x="183.6" y="155.5">centered</text>
<text x="192.9" y="155.5">around</text>
<text x="200.6" y="155.5">2.5V,</text>
<text x="173.6" y="157.6">but</text>
<text x="177.8" y="157.6">opposite</text>
<text x="187" y="157.6">phase</text>
<text x="193.8" y="157.6">of</text>
<text x="196.8" y="157.6">above.</text>
</g>
<g font-size="1.8" fill="#ff0402">
<text x="152.5" y="82.1">This</text>
<text x="157.4" y="82.1">is</text>
<text x="160.2" y="82.1">not</text>
<text x="164.4" y="82.1">a</text>
<text x="166.8" y="82.1">pre/de-emphasis</text>
<text x="185" y="82.1">filter.</text>
<text x="157.3" y="84.2">That</text>
<text x="162.5" y="84.2">is</text>
<text x="165.3" y="84.2">handled</text>
<text x="174" y="84.2">in</text>
<text x="176.9" y="84.2">the</text>
<text x="181" y="84.2">DSP.</text>
</g>
<g font-size="1.8" fill="#ff0cd7">
<text x="116.3" y="116.4">center</text>
<text x="118.8" y="114.4">Approximately</text>
<text x="123.4" y="116.4">voltage</text>
<text x="131.4" y="116.4">from</text>
<text x="133.2" y="114.4">2.5V</text>
<text x="137" y="116.4">ADC.</text>
</g>
<g font-size="1.8" fill="#ff07fd">
<text x="200.5" y="127.9">Differential</text>
<text x="203.9" y="129.9">centered</text>
<text x="212.3" y="127.9">audio</text>
<text x="213.3" y="129.9">at</text>
<text x="216.3" y="129.9">+2.5V</text>
<text x="218.7" y="127.9">signal</text>
</g>
</svg>
